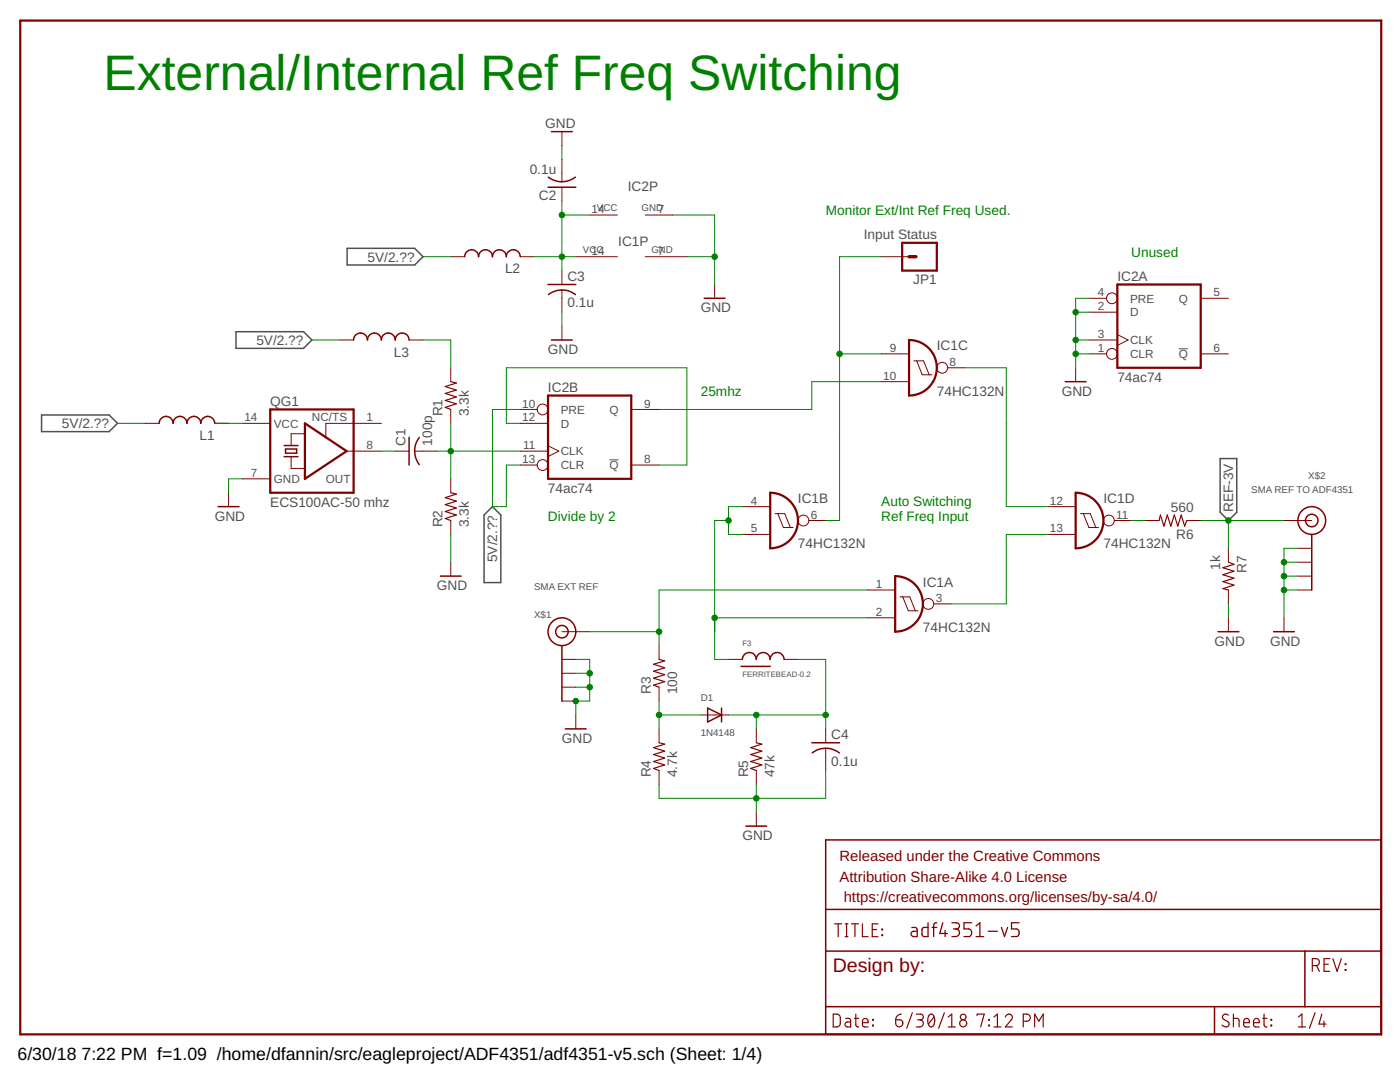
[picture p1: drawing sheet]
<svg xmlns="http://www.w3.org/2000/svg" width="279mm" height="216mm" viewBox="0 0 279 216" stroke-linecap="round" stroke-linejoin="round" font-family="sans-serif">
<path d="M235.2 69.6h1.9M121.6 91.8h1.8" fill="none" stroke="#505050" stroke-width=".2"/>
<path d="M69.3 49.6h13.5l1.6 1.6-1.6 1.7h-13.5zM47.1 66.2h13.5l1.7 1.6-1.7 1.7h-13.5zM8.3 82.8h13.5l1.7 1.7-1.7 1.6h-13.5zM243.5 91.5h3.3v10.7l-1.6 1.7-1.7-1.7zM96.6 102.8l1.7-1.7 1.6 1.7v13.4h-3.3z" fill="none" stroke="#505050" stroke-width=".3"/>
<g fill="none" stroke="#800000" stroke-width=".3">
<path d="M109.4 37.4h5.5M109.4 35.3a4.4 4.4 0 0 0 5.4 0M110 26.3h4.2M92.7 51.2a1.39 1.39 0 0 1 1.4-1.4 1.39 1.39 0 0 1 1.4 1.4 1.39 1.39 0 0 1 1.4-1.4 1.39 1.39 0 0 1 1.4 1.4 1.39 1.39 0 0 1 1.4-1.4 1.39 1.39 0 0 1 1.3 1.4 1.39 1.39 0 0 1 1.4-1.4 1.39 1.39 0 0 1 1.4 1.4M109.4 56.8h5.5M112.1 57.8a4.4 4.4 0 0 1 2.8 1M112.1 57.9a4.4 4.4 0 0 0-2.6 .9M140.5 59.5h4.2M70.6 67.8a1.39 1.39 0 0 1 1.4-1.3 1.39 1.39 0 0 1 1.3 1.3 1.39 1.39 0 0 1 1.4-1.3 1.39 1.39 0 0 1 1.4 1.3 1.39 1.39 0 0 1 1.4-1.3 1.39 1.39 0 0 1 1.4 1.3 1.38 1.38 0 0 1 1.4-1.3 1.38 1.38 0 0 1 1.3 1.3M110 67.8h4.2M212.6 76.2h4.1M31.8 84.5a1.39 1.39 0 0 1 1.4-1.4 1.39 1.39 0 0 1 1.3 1.4 1.39 1.39 0 0 1 1.4-1.4 1.39 1.39 0 0 1 1.4 1.4 1.38 1.38 0 0 1 1.4-1.4 1.38 1.38 0 0 1 1.4 1.4 1.39 1.39 0 0 1 1.4-1.4 1.39 1.39 0 0 1 1.3 1.4"/>
<path d="M56.7 91.1h2.8M56.7 88.9h2.8M57 89.6h2.2v.8h-2.2zM81.6 87.2v5.6M82.8 90a4.4 4.4 0 0 0 .9 2.7M83.7 87.3a4.4 4.4 0 0 0-1 2.7M43.5 101.1h4.2M87.9 115h4.1M261.8 106.6v11.1M112.1 128.8v11.1M147.9 133h5.8M148.2 131.6a1.39 1.39 0 0 1 1.4-1.4 1.39 1.39 0 0 1 1.3 1.4 1.39 1.39 0 0 1 1.4-1.4 1.39 1.39 0 0 1 1.4 1.4 1.39 1.39 0 0 1 1.4-1.4 1.39 1.39 0 0 1 1.4 1.4"/>
<path d="M243.1 126h4.1M254.2 126h4.1M112.8 145.4h4.2M141.2 141.3l2.8 1.4-2.8 1.4zM144 141.3v2.8M162 148.2h5.6M162.1 150.2a4.4 4.4 0 0 1 5.4 0M148.9 164.8h4.1M164.8 167.6h110.9v38.8h-110.9zM164.8 189.8h110.9M164.8 181.5h110.9M260.4 189.8v11.1"/>
<path d="M164.8 200.9h110.9M242.4 200.9v5.5"/>
<circle cx="261.8" cy="103.9" r="2.77"/>
<circle cx="261.8" cy="103.9" r="1.25"/>
<circle cx="112.1" cy="126" r="2.77"/>
<circle cx="112.1" cy="126" r="1.25"/>
</g>
<g fill="none" stroke="#800000" stroke-width=".2">
<path d="M112.1 26.3v2.7M112.1 31.8v4.5M112.1 37.4v2.7M90 51.2h2.7M103.8 51.2h2.8M112.1 54v2.8M112.1 57.9v4.4M114.9 51.2h8.3M117.7 42.9h5.5M128.8 51.2h8.3M128.8 42.9h5.5M142.6 56.8v2.7"/>
<path d="M175.9 51.2h5.5M217.4 59.5h3.4M239.6 59.5h5.6M67.8 67.8h2.8M81.6 67.8h2.8M90 73.4v2.8M112.1 65.1v2.7M175.9 70.6h5.5M175.9 76.2h5.5M182.4 72h1.9l1.1 2.8M182.9 72l1.1 2.8h2M189.1 73.4h3.4"/>
<path d="M214.7 73.4v2.8M217.4 70.6h3.4M217.4 62.3h5.6M217.4 67.8h5.6M223 66.8l2.1 1-2.1 1.1M239.6 70.6h5.6M29 84.5h2.8M42.8 84.5h2.8M45.6 98.3v2.8M48.4 84.5h5.5M48.4 95.5h5.5M58.1 91.1v2.4h2.8"/>
<path d="M60.9 86.6h-2.8v2.3M69.2 90h6.9M76.1 84.5h-11.1v2.7M78.9 90h2.7M82.8 90h4.4M90 81.7v2.8M90 95.5v2.8M103.8 90h5.6M103.8 84.5h5.6M103.8 92.8h3.4M103.8 81.7h3.4M109.4 88.9l2.1 1.1-2.1 1.1"/>
<path d="M126 92.8h5.5M126 81.7h5.5M90 103.9v2.7M90 112.2v2.8M148.2 101.1h5.5M148.2 106.6h5.5M154.7 102.5h1.9l1.1 2.8M155.2 102.5l1.1 2.8h2M161.4 103.9h3.4M173.1 117.7h5.5M179.6 119.1h2l1.1 2.8M180.2 119.1l1.1 2.8h1.9"/>
<path d="M209.1 101.1h5.6M209.1 106.6h5.6M215.6 102.5h2l1.1 2.8M216.2 102.5l1.1 2.8h1.9M222.4 103.9h3.4M228.5 103.9h2.8M236.9 103.9h2.7M245.2 109.4v2.8M245.2 117.7v2.8M256.2 103.9h5.6M259 117.7h2.8M259 109.4h2.8"/>
<path d="M259 112.2h2.8M259 115h2.8M112.1 131.6h2.8M112.1 126h5.6M112.1 134.3h2.8M112.1 137.1h2.8M112.1 139.9h2.8M131.5 128.8v2.8M131.5 137.1v2.8M145.4 131.6h2.8M156.5 131.6h2.8M173.1 123.3h5.5"/>
<path d="M186.4 120.5h3.3M245.2 123.3v2.7M256.2 123.3v2.7M114.9 142.7v2.7M131.5 145.4v2.8M131.5 153.8v2.7M139.8 142.7h5.6M150.9 145.4v2.8M150.9 153.8v2.7M164.8 145.4v2.8M164.8 149.3v4.5M150.9 162.1v2.7"/>
<circle cx="221.9" cy="59.5" r="1.08"/>
<circle cx="188" cy="73.4" r="1.08"/>
<circle cx="221.9" cy="70.6" r="1.08"/>
<circle cx="108.3" cy="92.8" r="1.08"/>
<circle cx="108.3" cy="81.7" r="1.08"/>
<circle cx="160.3" cy="103.9" r="1.08"/>
<circle cx="221.3" cy="103.9" r="1.08"/>
<circle cx="185.3" cy="120.5" r="1.08"/>
</g>
<path d="M4 4.1h271.7v202.3h-271.7zM180 48.5h7v5.5h-7zM223 56.8h16.6v16.6h-16.6zM109.4 78.9h16.6v16.6h-16.6zM181.4 67.8a5.5 5.5 0 0 1 5.6 5.6 5.5 5.5 0 0 1-5.6 5.5zM53.9 81.7h16.7v16.6h-16.7zM60.9 84.5l8.3 5.5-8.3 5.5zM153.7 98.3a5.5 5.5 0 0 1 5.6 5.6 5.5 5.5 0 0 1-5.6 5.5zM214.7 98.3a5.5 5.5 0 0 1 5.5 5.6 5.5 5.5 0 0 1-5.5 5.5zM178.6 115a5.5 5.5 0 0 1 5.6 5.5 5.5 5.5 0 0 1-5.6 5.5z" fill="none" stroke="#800000" stroke-width=".44"/>
<g fill="none" stroke="#800000" stroke-width=".23">
<path d="M90 76.2l1.1 .2-2.2 .7 2.2 .7-2.2 .7 2.2 .7-2.2 .7 2.2 .7-2.2 .7 1.1 .4M90 98.3l1.1 .3-2.2 .7 2.2 .7-2.2 .7 2.2 .7-2.2 .7 2.2 .7-2.2 .7 1.1 .4M231.3 103.9l.3-1.1 .7 2.2 .7-2.2 .7 2.2 .7-2.2 .7 2.2 .6-2.2 .7 2.2 .5-1.1M245.2 112.2l1.1 .4-2.2 .7 2.2 .7-2.2 .7 2.2 .7-2.2 .7 2.2 .7-2.2 .7 1.1 .2M131.5 131.6l1.2 .3-2.3 .6 2.3 .7-2.3 .7 2.3 .7-2.3 .7 2.3 .7-2.3 .7 1.1 .4M131.5 148.2l1.2 .3-2.3 .7 2.3 .7-2.3 .7 2.3 .7-2.3 .7 2.3 .6-2.3 .7 1.1 .5M150.9 148.2l1.1 .3-2.2 .7 2.2 .7-2.2 .7 2.2 .7-2.2 .7 2.2 .6-2.2 .7 1.1 .5M166.6 184.3h1.4M167.3 184.3v2.6M168.7 184.3h.5M168.7 186.9h.5M169 184.3v2.6"/>
<path d="M169.9 184.3h1.4M170.6 184.3v2.6M172.1 184.3v2.6h1.1M174.1 185.5h.8M175.2 184.3h-1.1v2.6h1.1M176 185.4h.1v.1h-.1zM176 186.5h.1v.2h-.1zM261.9 192.7h.7a.7 .7 0 0 0 .7-.7 .7 .7 0 0 0-.7-.7h-.7v2.5M262.7 192.7l.6 1.1M264.2 192.4h.9M265.4 191.3h-1.2v2.5h1.2M266 191.3l.8 2.5 .9-2.5"/>
<path d="M268.5 192.3l.1 .2zM268.5 193.5h.1v.1h-.1zM166.3 202.4h.9l.5 .4v1.6l-.5 .5h-.9zM168.8 203.2h.7l.2 .3 .1 1.4h-.7a.5 .5 0 0 1-.5-.5 .5 .5 0 0 1 .5-.5h.7M170.5 203.2h.9M170.8 202.4v2.1l.1 .3 .5 .1M172.1 204.1h1.1a.59 .59 0 0 0-.3-.9 .59 .59 0 0 0-.8 .6l.2 1 .9 .1M174.1 203.4h.2v.2h-.2zM174.1 204.6h.2v.1h-.2zM178.8 203.5h.8a.71 .71 0 0 1 .6 .8 .71 .71 0 0 1-.8 .6 .71 .71 0 0 1-.6-.7zM179.9 202.4a1.16 1.16 0 0 0-1.1 1.1M182.1 202.1l-1.1 3.1"/>
<path d="M182.9 202.4h.8a.57 .57 0 0 1 .6 .5 .57 .57 0 0 1-.6 .6h-.6M183.6 203.5a.71 .71 0 0 1 .7 .7 .71 .71 0 0 1-.7 .7h-.7M185.4 202.6a.59 .59 0 0 1 .7-.2 .59 .59 0 0 1 .4 .6 1.46 1.46 0 0 1-.7 1.9 1.57 1.57 0 0 1-.4-2.3zM186.4 202.9l-1.1 1.4M188.5 202.1l-1.2 3.1M189.2 204.9h1.4M189.2 202.9l.7-.5v2.5M195 202.6v-.2h1.4l-.7 2.5M197.3 204.6h.2v.1h-.2zM197.3 203.4h.2v.2h-.2zM198.4 204.9h1.4M198.4 202.9l.7-.5v2.5"/>
<path d="M200.6 202.9a.69 .69 0 0 1 1-.5 .69 .69 0 0 1 .2 1.1l-1.2 1.4h1.4M204.2 203.8h.7a.71 .71 0 0 0 .7-.7 .71 .71 0 0 0-.7-.7h-.7v2.5M206.5 204.9v-2.5l.8 1.4 .9-1.4v2.5M245.2 202.6a.63 .63 0 0 0-1-.1 .63 .63 0 0 0 0 .9l.8 .4a.61 .61 0 0 1 .2 .9 .61 .61 0 0 1-.9 .1l-.4-.2M246.1 203.2l1.1 .1 .1 .3v1.3M246.1 202.4v2.5M248.2 204.1h1.1a.6 .6 0 0 0-.4-.9 .6 .6 0 0 0-.7 .6l.1 1 1 .1M250.2 204.1h1.1a.6 .6 0 0 0-.4-.9 .6 .6 0 0 0-.7 .6l.1 1 1 .1M252 203.2h.8M252.3 202.4v2.1l.1 .3 .4 .1M253.6 204.6h.2v.1h-.2zM253.6 203.4h.2v.2h-.2z"/>
<path d="M259.1 204.9h1.4M259.1 202.9l.7-.5v2.5M262.4 202.1l-1.1 3.1M263.8 202.4l-.6 1.9h1.4M264.2 203.8v1.1"/>
<circle cx="192.2" cy="202.9" r=".56"/>
<circle cx="192.2" cy="204.2" r=".71"/>
</g>
<path d="M181.4 51.2h1.4" fill="none" stroke="#800000" stroke-width=".68"/>
<g fill="none" stroke="#800000" stroke-width=".25">
<path d="M182 185.1h.8l.2 .4v1.4h-.6a.53 .53 0 0 1-.6-.5 .53 .53 0 0 1 .6-.6h.6M185.2 184.1v2.8l-1.1-.1-.1-.4v-1.1l.3-.2h.9M186 185.1h.9M186.9 184.1l-.4 .2-.2 .3v2.3M188.2 184.1l-.6 2.2h1.5M188.6 185.7v1.2M190 184.1h.9a.61 .61 0 0 1 .6 .6 .61 .61 0 0 1-.6 .7h-.6M190.7 185.4a.76 .76 0 0 1 .8 .7 .76 .76 0 0 1-.8 .8h-.7M193.9 184.1h-1.5v1.3h.9a.78 .78 0 0 1 .6 .7 .78 .78 0 0 1-.6 .8h-.9M194.8 186.9h1.5M194.8 184.7l.8-.6v2.8M197.2 185.8h1.9"/>
<path d="M199.9 185.1l.6 1.8 .6-1.8M203.4 184.1h-1.5v1.3h.9a.78 .78 0 0 1 .6 .7 .78 .78 0 0 1-.6 .8h-.9"/>
</g>
<g fill="none" stroke="#008000" stroke-width=".2">
<path d="M112.1 29v2.8M84.4 51.2h5.6M106.6 51.2h8.3M112.1 42.9h5.6M112.1 40.1v13.9M134.3 42.9h8.3v13.9M137.1 51.2h5.5M175.9 51.2h-8.3v52.7h-2.8M217.4 59.5h-2.7v13.9M62.3 67.8h5.5M84.4 67.8h5.6v5.6M112.1 62.3v2.8"/>
<path d="M167.6 70.6h8.3M175.9 76.2h-13.9v5.5h-30.5M192.5 73.4h8.3v27.7h8.3M214.7 70.6h2.7M214.7 67.8h2.7M214.7 62.3h2.7M23.5 84.5h5.5M42.8 84.5h5.6M48.4 95.5h-2.8v2.8M76.1 90h2.8M87.2 90h16.6M90 84.5v11"/>
<path d="M103.8 81.7h-5.5v19.4h2.7v-8.3h2.8M103.8 84.5h-2.8v-11.1h36.1v19.4h-5.6M90 106.6v5.6M145.4 103.9h-2.8v27.7h2.8M148.2 101.1h-2.8v5.5h2.8M173.1 117.7h-41.6v11.1M209.1 106.6h-8.3v13.9h-11.1M225.8 103.9h2.7M239.6 103.9h16.6M245.2 103.9v5.5M256.2 117.7h2.8M256.2 112.2h2.8"/>
<path d="M256.2 115h2.8M259 109.4h-2.8v13.9M114.9 131.6h2.8v8.3h-2.8v2.8M114.9 137.1h2.8M114.9 134.3h2.8M117.7 126h13.8M131.5 139.9v5.5M142.6 123.3h30.5M159.3 131.6h5.5v13.8M245.2 120.5v2.8M131.5 142.7h8.3M145.4 142.7h19.4"/>
<path d="M150.9 142.7v2.7M150.9 156.5v5.6M164.8 153.8v5.5h-33.3v-2.8"/>
</g>
<g fill="#008000" stroke="#008000" stroke-width=".2">
<circle cx="131.5" cy="126" r=".55"/>
<circle cx="167.6" cy="70.6" r=".55"/>
<circle cx="145.4" cy="103.9" r=".55"/>
<circle cx="142.6" cy="123.3" r=".55"/>
<circle cx="131.5" cy="142.7" r=".55"/>
<circle cx="245.2" cy="103.9" r=".55"/>
<circle cx="142.6" cy="51.2" r=".55"/>
<circle cx="114.9" cy="139.9" r=".55"/>
<circle cx="117.7" cy="137.1" r=".55"/>
<circle cx="117.7" cy="134.3" r=".55"/>
<circle cx="150.9" cy="159.3" r=".55"/>
<circle cx="256.2" cy="117.7" r=".55"/>
<circle cx="256.2" cy="112.2" r=".55"/>
<circle cx="256.2" cy="115" r=".55"/>
<circle cx="214.7" cy="67.8" r=".55"/>
<circle cx="214.7" cy="62.3" r=".55"/>
<circle cx="214.7" cy="70.6" r=".55"/>
<circle cx="112.1" cy="51.2" r=".55"/>
<circle cx="112.1" cy="42.9" r=".55"/>
<circle cx="90" cy="90" r=".55"/>
<circle cx="164.8" cy="142.7" r=".55"/>
<circle cx="150.9" cy="142.7" r=".55"/>
</g>
<text font-size="9.9" fill="#008000" x="20.7" y="18">External/Internal Ref Freq Switching</text>
<text font-size="3.9" fill="#800000" x="166.2" y="193.9">Design by:</text>
<g font-size="3.5">
<text x="3.5" y="211.4">6/30/18</text>
<text x="16.3" y="211.4">7:22 PM f=1.09 /home/dfannin/src/eagleproject/ADF4351/adf4351-v5.sch (Sheet: 1/4)</text>
</g>
<g font-size="3" fill="#800000">
<text x="167.6" y="171.8">Released under the Creative Commons</text>
<text x="167.6" y="175.9">Attribution Share-Alike 4.0 License</text>
<text x="168.4" y="180.1">https://creativecommons.org/licenses/by-sa/4.0/</text>
</g>
<g font-size="2.7" fill="#505050">
<text x="108.8" y="25.5">GND</text>
<text x="105.7" y="34.7">0.1u</text>
<text x="107.5" y="40">C2</text>
<text x="125.3" y="38.1">IC2P</text>
<text x="172.4" y="47.6">Input Status</text>
<text x="73.3" y="52.2">5V/2.??</text>
<text x="123.4" y="49.1">IC1P</text>
<text x="100.8" y="54.6">L2</text>
<text x="113.2" y="56.1">C3</text>
<text x="182.3" y="56.8">JP1</text>
<text x="223" y="56.1">IC2A</text>
<text x="113.2" y="61.3">0.1u</text>
<text x="139.8" y="62.3">GND</text>
<text x="51.2" y="68.8">5V/2.??</text>
<text x="78.6" y="71.2">L3</text>
<text x="109.4" y="70.6">GND</text>
<text x="187" y="69.9">IC1C</text>
<text x="223" y="76.2">74ac74</text>
<text x="53.9" y="81">QG1</text>
<text x="88.3" y="83.1" transform="rotate(-90 88.3 83.1)">R1</text>
<text x="93.6" y="83.1" transform="rotate(-90 93.6 83.1)">3.3k</text>
<text x="109.4" y="78.2">IC2B</text>
<text x="187" y="78.9">74HC132N</text>
<text x="211.9" y="78.9">GND</text>
<text x="12.4" y="85.4">5V/2.??</text>
<text x="39.8" y="87.8">L1</text>
<text x="81" y="88.9" transform="rotate(-90 81 88.9)">C1</text>
<text x="86.2" y="88.9" transform="rotate(-90 86.2 88.9)">100p</text>
<text x="53.9" y="101.1">ECS100AC-50 mhz</text>
<text x="109.4" y="98.3">74ac74</text>
<text x="159.2" y="100.4">IC1B</text>
<text x="220.2" y="100.4">IC1D</text>
<text x="42.8" y="103.9">GND</text>
<text x="88.3" y="105.3" transform="rotate(-90 88.3 105.3)">R2</text>
<text x="93.6" y="105.3" transform="rotate(-90 93.6 105.3)">3.3k</text>
<text x="233.7" y="102.2">560</text>
<text x="234.7" y="107.5">R6</text>
<text x="246.1" y="102.2" transform="rotate(-90 246.1 102.2)">REF-3V</text>
<text x="99.2" y="112.2" transform="rotate(-90 99.2 112.2)">5V/2.??</text>
<text x="159.2" y="109.4">74HC132N</text>
<text x="220.2" y="109.4">74HC132N</text>
<text x="243.5" y="113.7" transform="rotate(-90 243.5 113.7)">1k</text>
<text x="87.2" y="117.7">GND</text>
<text x="184.2" y="117">IC1A</text>
<text x="248.7" y="114.3" transform="rotate(-90 248.7 114.3)">R7</text>
<text x="184.2" y="126">74HC132N</text>
<text x="242.4" y="128.8">GND</text>
<text x="253.5" y="128.8">GND</text>
<text x="129.9" y="138.5" transform="rotate(-90 129.9 138.5)">R3</text>
<text x="135.1" y="138.5" transform="rotate(-90 135.1 138.5)">100</text>
<text x="112.1" y="148.2">GND</text>
<text x="165.9" y="147.5">C4</text>
<text x="129.9" y="155.1" transform="rotate(-90 129.9 155.1)">R4</text>
<text x="135.1" y="155.1" transform="rotate(-90 135.1 155.1)">4.7k</text>
<text x="149.3" y="155.1" transform="rotate(-90 149.3 155.1)">R5</text>
<text x="154.5" y="155.1" transform="rotate(-90 154.5 155.1)">47k</text>
<text x="165.9" y="152.8">0.1u</text>
<text x="148.2" y="167.6">GND</text>
</g>
<g font-size="2.7" fill="#008000">
<text x="164.8" y="42.9">Monitor Ext/Int Ref Freq Used.</text>
<text x="225.8" y="51.2">Unused</text>
<text x="139.8" y="78.9">25mhz</text>
<text x="175.9" y="101">Auto Switching</text>
<text x="109.4" y="103.9">Divide by 2</text>
<text x="175.9" y="103.9">Ref Freq Input</text>
</g>
<g font-size="2.3" fill="#505050">
<text x="118.1" y="42.5">14</text>
<text x="131.3" y="42.5">7</text>
<text x="118.1" y="50.8">14</text>
<text x="131.3" y="50.8">7</text>
<text x="219.1" y="59.1">4</text>
<text x="242.2" y="59.1">5</text>
<text x="219.1" y="61.9">2</text>
<text x="225.5" y="63.1">D</text>
<text x="225.5" y="60.4">PRE</text>
<text x="235.2" y="60.4">Q</text>
<text x="177.6" y="70.2">9</text>
<text x="219.1" y="70.2">1</text>
<text x="219.1" y="67.5">3</text>
<text x="225.5" y="71.4">CLR</text>
<text x="225.5" y="68.7">CLK</text>
<text x="235.2" y="71.5">Q</text>
<text x="242.2" y="70.2">6</text>
<text x="176.3" y="75.8">10</text>
<text x="189.5" y="73">8</text>
<text x="62.2" y="83.9">NC/TS</text>
<text x="104.2" y="81.3">10</text>
<text x="111.9" y="82.5">PRE</text>
<text x="121.6" y="82.5">Q</text>
<text x="128.5" y="81.3">9</text>
<text x="48.8" y="84.1">14</text>
<text x="54.6" y="85.3">VCC</text>
<text x="73.1" y="89.6">8</text>
<text x="73.1" y="84.1">1</text>
<text x="104.2" y="84.1">12</text>
<text x="104.4" y="89.6">11</text>
<text x="111.9" y="85.3">D</text>
<text x="50.1" y="95.2">7</text>
<text x="104.2" y="92.4">13</text>
<text x="111.9" y="93.6">CLR</text>
<text x="111.9" y="90.8">CLK</text>
<text x="121.6" y="93.6">Q</text>
<text x="128.5" y="92.4">8</text>
<text x="54.6" y="96.4">GND</text>
<text x="65" y="96.4">OUT</text>
<text x="149.8" y="100.7">4</text>
<text x="209.5" y="100.7">12</text>
<text x="149.8" y="106.3">5</text>
<text x="161.8" y="103.5">6</text>
<text x="209.5" y="106.3">13</text>
<text x="222.8" y="103.5">11</text>
<text x="174.8" y="117.3">1</text>
<text x="174.8" y="122.9">2</text>
<text x="186.7" y="120.1">3</text>
</g>
<g font-size="1.9" fill="#505050">
<text x="119.1" y="42.2">VCC</text>
<text x="128" y="42.2">GND</text>
<text x="116.3" y="50.5">VCC</text>
<text x="130" y="50.5">GND</text>
<text x="261.1" y="95.6">X$2</text>
<text x="249.7" y="98.3">SMA REF TO ADF4351</text>
<text x="106.6" y="117.7">SMA EXT REF</text>
<text x="106.6" y="123.3">X$1</text>
<text x="139.8" y="139.9">D1</text>
<text x="139.8" y="146.8">1N4148</text>
</g>
<g font-size="1.6" fill="#505050">
<text x="148.2" y="128.8">F3</text>
<text x="148.2" y="135.2">FERRITEBEAD-0.2</text>
</g>
</svg>
